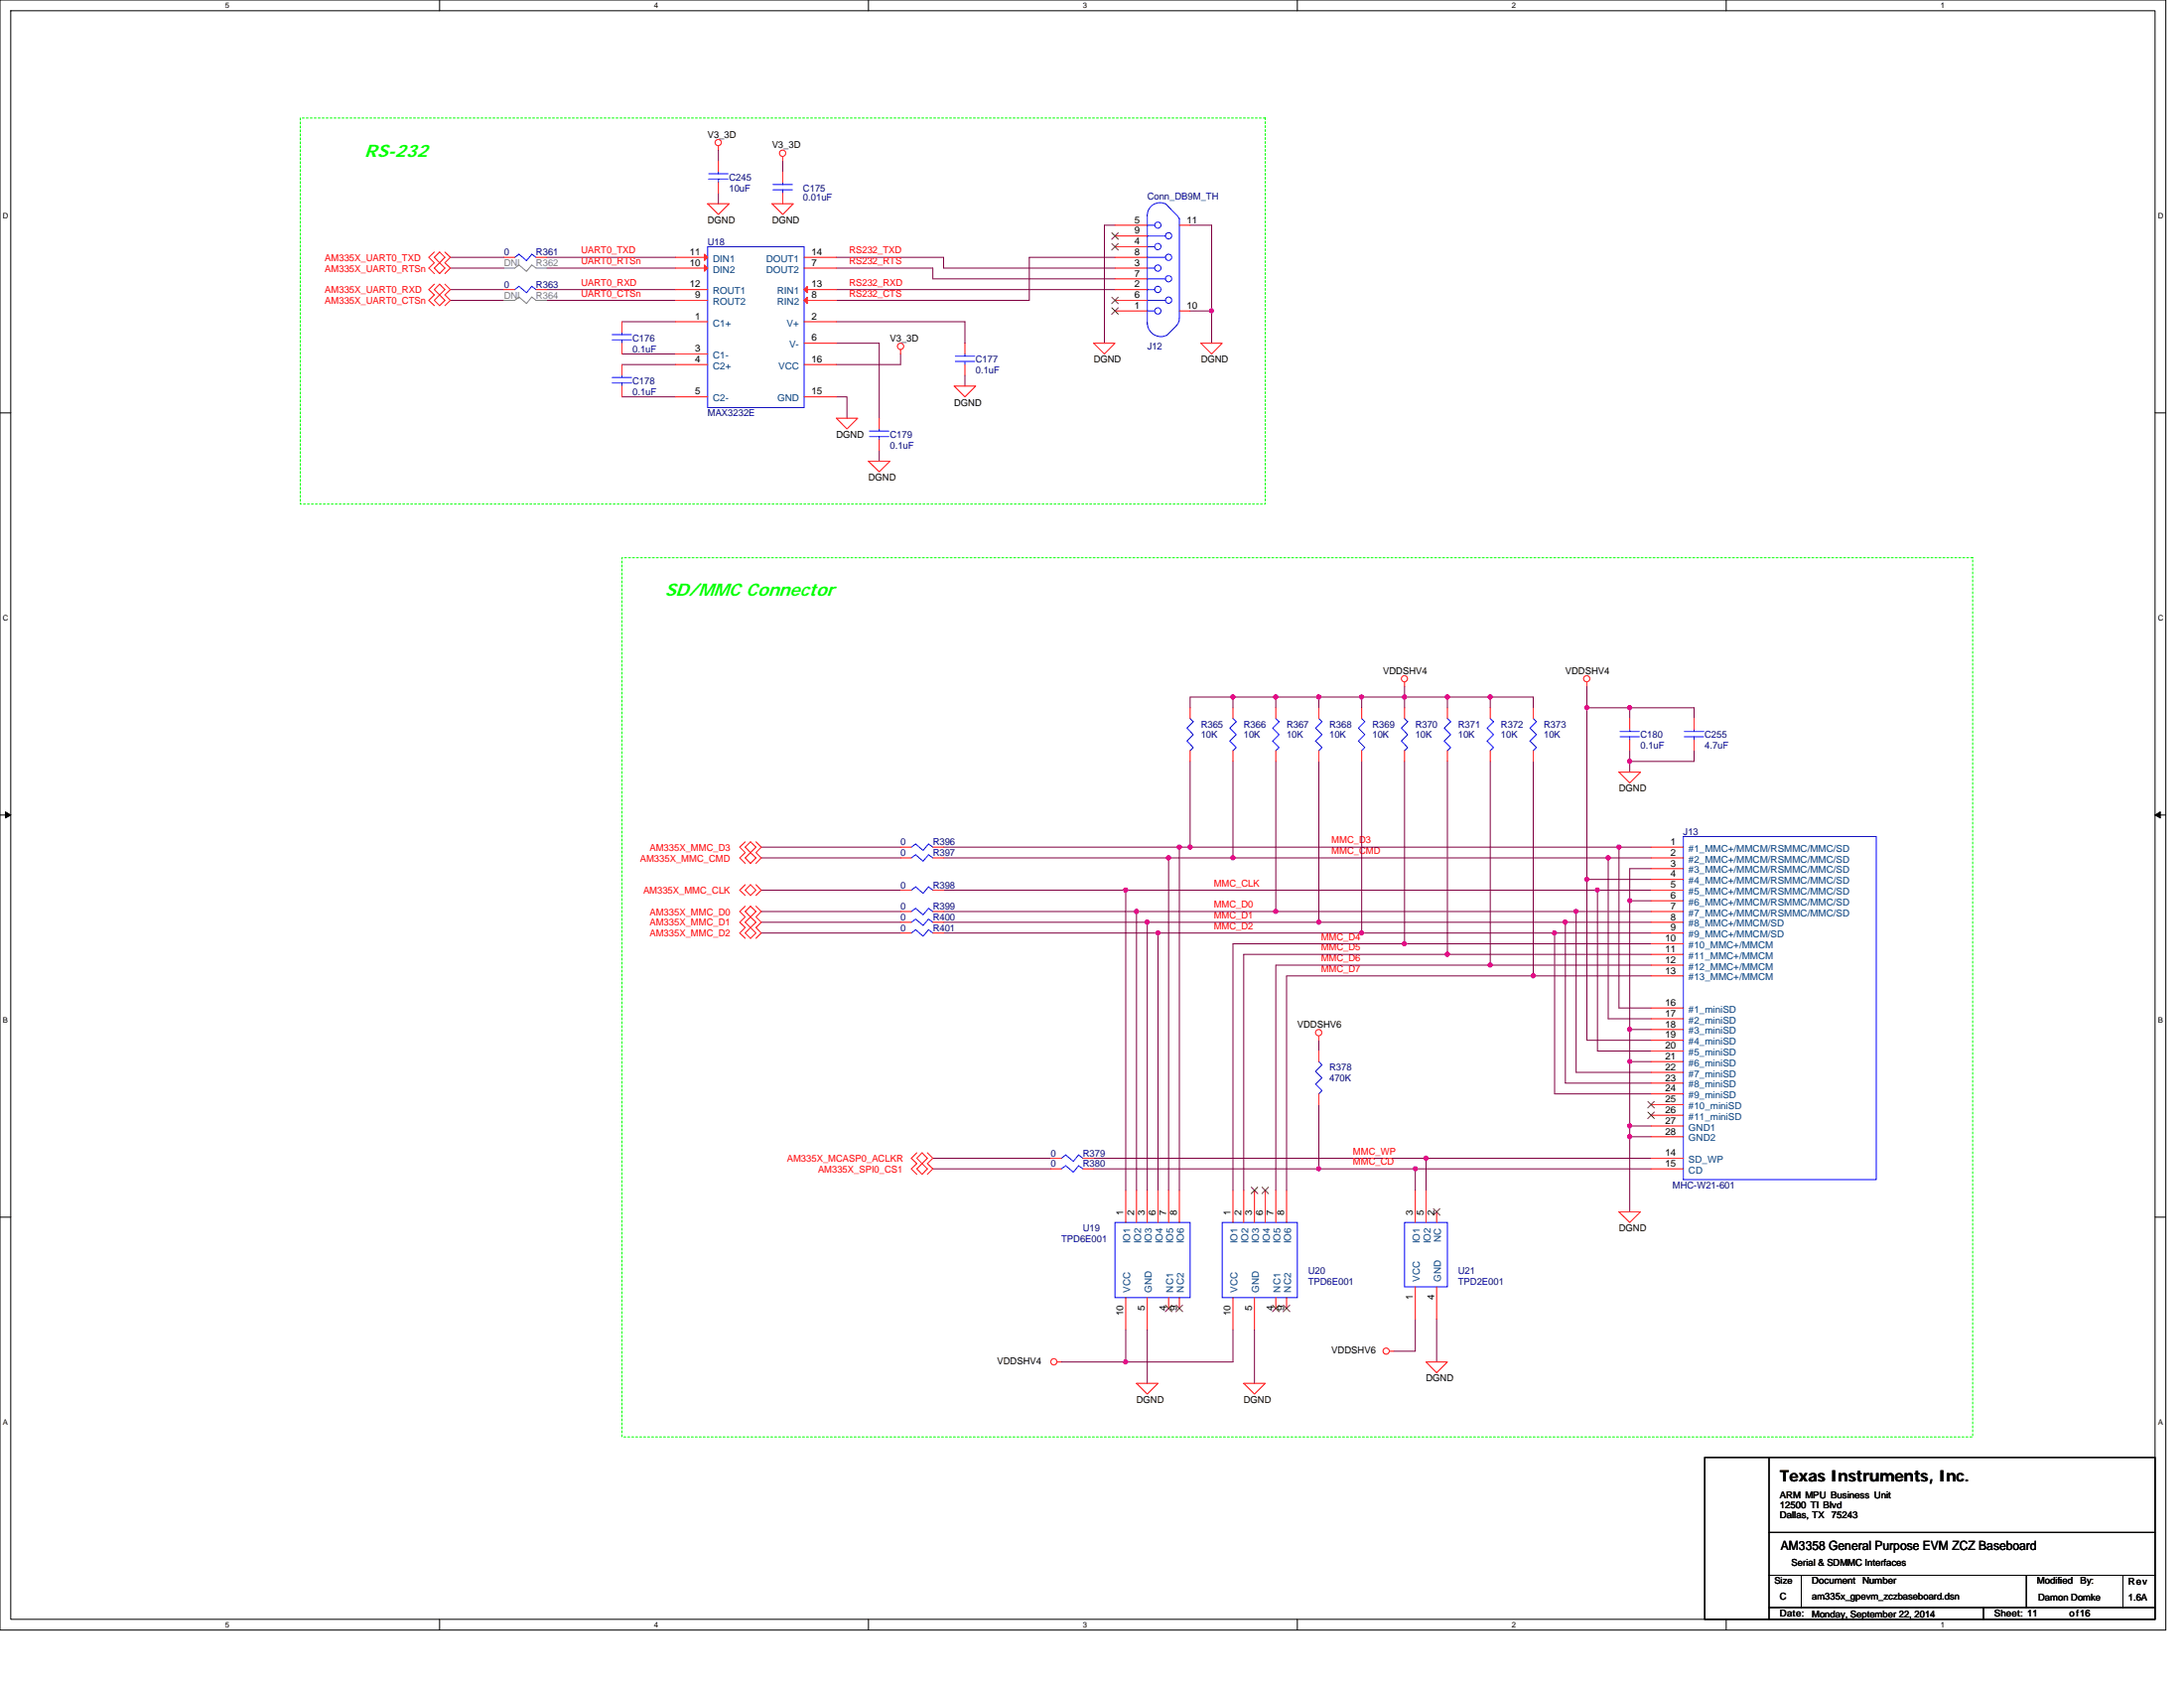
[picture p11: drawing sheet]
<svg xmlns="http://www.w3.org/2000/svg" width="279mm" height="216mm" viewBox="0 0 279 216" stroke-linecap="round" stroke-linejoin="round" font-family="sans-serif">
<path d="M0 0h277.1v208.5h-277.1zM1.4 1.4h274.3v205.7h-274.3z" fill="none" stroke="#000" stroke-width=".13"/>
<g fill="#fff">
<path d="M28.8 .1h.6v1.1h-.6z"/>
<path d="M28.8 207.3h.6v1.1h-.6z"/>
</g>
<path d="M56.2 0v1.4M56.2 207.1v1.4" fill="none" stroke="#000" stroke-width=".13"/>
<g fill="#fff">
<path d="M83.7 .1h.5v1.1h-.5z"/>
<path d="M83.7 207.3h.5v1.1h-.5z"/>
</g>
<path d="M111.1 0v1.4M111.1 207.1v1.4" fill="none" stroke="#000" stroke-width=".13"/>
<g fill="#fff">
<path d="M138.5 .1h.6v1.1h-.6z"/>
<path d="M138.5 207.3h.6v1.1h-.6z"/>
</g>
<path d="M166 0v1.4M166 207.1v1.4" fill="none" stroke="#000" stroke-width=".13"/>
<g fill="#fff">
<path d="M193.4 .1h.6v1.1h-.6z"/>
<path d="M193.4 207.3h.6v1.1h-.6z"/>
</g>
<path d="M220.8 0v1.4M220.8 207.1v1.4" fill="none" stroke="#000" stroke-width=".13"/>
<g fill="#fff">
<path d="M248.3 .1h.5v1.1h-.5z"/>
<path d="M248.3 207.3h.5v1.1h-.5z"/>
<path d="M.4 27.1h.7v1.1h-.7z"/>
<path d="M276.1 27.1h.7v1.1h-.7z"/>
<path d="M.4 78.5h.7v1.1h-.7z"/>
<path d="M276.1 78.5h.7v1.1h-.7z"/>
</g>
<path d="M0 52.8h1.4M275.7 52.8h1.4" fill="none" stroke="#000" stroke-width=".13"/>
<g fill="#fff">
<path d="M.4 130h.6v1.1h-.6z"/>
<path d="M276.1 130h.6v1.1h-.6z"/>
</g>
<path d="M0 104.2h1.4M275.7 104.2h1.4" fill="none" stroke="#000" stroke-width=".13"/>
<path d="M.7 103.8l.7 .4-.7 .4zM275.7 104.2l.7-.4v.8z" fill="#000" stroke="#000" stroke-width=".13"/>
<g fill="#fff">
<path d="M.4 181.4h.6v1.1h-.6z"/>
<path d="M276.1 181.4h.6v1.1h-.6z"/>
</g>
<path d="M0 155.7h1.4M275.7 155.7h1.4M218.1 186.4h57.6v20.7h-57.6zM226.3 186.4v20.6M226.3 196h49.4M226.3 201.5h49.4M226.3 205.6h49.4M230.4 201.5v4.1M253.7 205.6v1.4M259.2 201.5v4.1M271.6 201.5v4.1" fill="none" stroke="#000" stroke-width=".13"/>
<path d="M38.4 15.1h123.5v49.4h-123.5zM79.6 71.3h172.8v112.5h-172.8z" fill="none" stroke="#0f0" stroke-width=".13" stroke-dasharray=".3 .3"/>
<g fill="none" stroke="#800040" stroke-width=".13">
<path d="M91.9 19.2v1.4M57.6 32.9h6.9M57.6 37h6.9M57.6 34.3h6.9M57.6 38.4h6.9M70 37h16.4M70 32.9h16.4M70 38.4h16.4M70 34.3h16.4M91.9 24.7v1.4M100.1 20.6v1.3M107 32.9h13.7v1.4h21.9"/>
<path d="M107 37h35.6M107 34.3h12.3v1.4h23.3M142.6 32.9h-10.9v5.5h-24.7M142.6 28.8h-1.3v15.1M152.3 28.8h2.7v11M152.3 39.8h2.7M155 39.8v4.1M79.6 45.3h6.8M79.6 46.6h6.8M79.6 50.8h6.8M79.6 41.1h6.8M107 41.1h16.4v2.8"/>
<path d="M107 43.9h5.5v9.6M107 50.8h1.4v2.7M112.5 57.6v1.4M115.2 45.3v1.3h-8.2M123.4 48v1.4M152.3 97.4v11M157.7 89.2v1.3M157.7 89.2h-5.4v1.3M157.7 97.4v12.3M157.7 89.2h5.5M163.2 89.2v1.3M163.2 97.4v19.2"/>
<path d="M163.2 89.2h5.5M168.7 89.2v1.3M168.7 97.4v20.6M168.7 89.2h5.5v1.3M174.2 97.4v21.9M174.2 89.2h5.5M179.7 89.2h5.5M179.7 89.2v1.3M179.7 87.8v1.4M179.7 97.4v23.3M185.2 89.2h5.4M185.2 89.2v1.3"/>
<path d="M185.2 97.4v24.7M190.6 89.2h5.6v1.3M190.6 89.2v1.3M190.6 97.4v26M196.2 97.4v27.4M203 87.8v2.7M203 90.5h5.5M203 90.5v22M208.5 97.4v1.4M208.5 90.5v1.4M208.5 96v1.4M208.5 90.5h8.2v1.4"/>
<path d="M216.7 96v1.4h-8.2M97.4 113.9h17.8M97.4 108.4h17.8M97.4 109.7h17.8M97.4 116.6h17.8M97.4 118h17.8M97.4 119.3h17.8M120.7 113.9h23.3M120.7 108.4h30.2M120.7 109.7h28.8M120.7 119.3h27.4M120.7 118h26.1"/>
<path d="M120.7 116.6h24.7M144 113.9h60.4v20.5h6.8M144 113.9v38.4M145.4 116.6v35.7M145.4 116.6h17.8M146.8 118v34.3M146.8 118h21.9M148.1 119.3v33M148.1 119.3h26.1M149.5 109.7v42.6M149.5 109.7h8.2M150.9 108.4v43.9"/>
<path d="M150.9 108.4h1.4M152.3 108.4h54.8v20.5h4.1M157.7 109.7h48v20.6h5.5M163.2 116.6h38.4v20.6h9.6M168.7 118h31.6v20.5h10.9M174.2 119.3h24.7v20.6h12.3M198.9 119.3h12.3M200.3 118h10.9M201.6 116.6h9.6M203 112.5h8.2M203 112.5v20.6h8.2M204.4 113.9h6.8"/>
<path d="M205.7 109.7h5.5M207.1 108.4h4.1M208.5 115.2h2.7M208.5 115.2v16.5M211.2 111.1h-2.7v4.1M168.7 133.1v1.3M179.7 120.7h31.5M179.7 120.7h-22v31.6M185.2 122.1h26M185.2 122.1h-26.1v30.2M190.6 123.4h-27.4v28.9M190.6 123.4h20.6"/>
<path d="M196.2 124.8h15M196.2 124.8h-31.6v27.5M208.5 131.7h2.7M208.5 135.8h2.7M208.5 135.8v8.2M208.5 131.7v4.1M119.3 148.1h15.1M119.3 149.5h15.1M139.9 149.5h28.8M139.9 148.1h42.5M168.7 149.5h12.4M168.7 141.3v8.2"/>
<path d="M181.1 149.5h30.1M181.1 149.5v2.8M182.4 148.1h28.8M182.4 148.1v4.2M208.5 144h2.7M208.5 145.4h2.7M208.5 145.4v9.6M208.5 144v1.4M135.8 174.2h8.2M144 170.1v4.1M146.8 170.1v6.8M157.7 170.1v4.1h-13.7"/>
<path d="M160.5 170.1v6.8M181.1 168.7v4.1h-2.8M183.8 168.7v5.5"/>
</g>
<g fill="#f0f" stroke="#f0f" stroke-width=".13">
<circle cx="208.5" cy="90.5" r=".27"/>
<circle cx="208.5" cy="144" r=".27"/>
<circle cx="208.5" cy="97.4" r=".27"/>
<circle cx="208.5" cy="145.4" r=".27"/>
<circle cx="181" cy="149.5" r=".27"/>
<circle cx="203" cy="112.5" r=".27"/>
<circle cx="203" cy="90.5" r=".27"/>
<circle cx="144" cy="174.2" r=".27"/>
<circle cx="182.4" cy="148.1" r=".27"/>
<circle cx="208.5" cy="115.2" r=".27"/>
<circle cx="168.7" cy="149.5" r=".27"/>
<circle cx="208.5" cy="131.7" r=".27"/>
<circle cx="208.5" cy="135.8" r=".27"/>
<circle cx="204.4" cy="113.8" r=".27"/>
<circle cx="205.7" cy="109.7" r=".27"/>
<circle cx="207.1" cy="108.3" r=".27"/>
<circle cx="201.6" cy="116.6" r=".27"/>
<circle cx="200.2" cy="117.9" r=".27"/>
<circle cx="198.9" cy="119.3" r=".27"/>
<circle cx="185.2" cy="89.1" r=".27"/>
<circle cx="190.6" cy="89.1" r=".27"/>
<circle cx="168.7" cy="89.1" r=".27"/>
<circle cx="163.2" cy="89.1" r=".27"/>
<circle cx="179.7" cy="89.1" r=".27"/>
<circle cx="174.2" cy="89.1" r=".27"/>
<circle cx="196.1" cy="124.8" r=".27"/>
<circle cx="190.6" cy="123.4" r=".27"/>
<circle cx="185.2" cy="122.1" r=".27"/>
<circle cx="179.7" cy="120.7" r=".27"/>
<circle cx="174.2" cy="119.3" r=".27"/>
<circle cx="168.7" cy="117.9" r=".27"/>
<circle cx="163.2" cy="116.6" r=".27"/>
<circle cx="152.2" cy="108.3" r=".27"/>
<circle cx="157.7" cy="109.7" r=".27"/>
<circle cx="155" cy="39.8" r=".27"/>
<circle cx="157.7" cy="89.1" r=".27"/>
<circle cx="148.1" cy="119.3" r=".27"/>
<circle cx="146.8" cy="117.9" r=".27"/>
<circle cx="145.4" cy="116.6" r=".27"/>
<circle cx="144" cy="113.8" r=".27"/>
<circle cx="149.5" cy="109.7" r=".27"/>
<circle cx="150.9" cy="108.3" r=".27"/>
</g>
<g fill="none" stroke="#f00" stroke-width=".13">
<path d="M91.9 18.6v.6M55.6 32.9l.6-.7 .7 .7-.7 .7zM55.6 34.3l.6-.7 .7 .7-.7 .7zM55.6 32.2l-.7 .7 .7 .7-.7 .7 .7 .7M55.6 36.3l-.7 .7 .7 .7-.7 .7 .7 .7M56.2 36.3l.7 .7-.7 .7-.6-.7zM56.2 37.7l.7 .7-.7 .7-.6-.7zM56.9 32.2l.7 .7-.7 .7 .7 .7-.7 .7M56.9 36.3l.7 .7-.7 .7 .7 .7-.7 .7M64.5 37h1.3M64.5 32.9h1.3M68.6 37h1.4"/>
<path d="M68.6 32.9h1.4M86.4 32.9h4.1M86.4 34.3h4.1M86.4 37h4.1M86.4 38.4h4.1M90.5 26.1h2.8l-1.4 1.3zM91.9 20.6v1.3M91.9 23.3v1.4M98.8 26.1h2.7l-1.4 1.3zM100.1 20v.6M100.1 21.9v1.4M100.1 24.7v1.4"/>
<path d="M102.9 32.9h4.1M102.9 34.3h4.1M102.9 37h4.1M102.9 38.4h4.1M142.6 30.2h4.2M142.6 32.9h4.2M142.6 35.7h4.2M142.6 38.4h4.2M142.6 28.8h4.2M142.6 31.6h4.2M142.6 34.3h4.2M142.6 37h4.2"/>
<path d="M142.6 39.8h4.2M150.9 39.8h1.4M150.9 28.8h1.4M79.6 46.6v1.4M79.6 49.4v1.4M79.6 41.1v1.4M79.6 43.9v1.4M86.4 41.1h4.1M86.4 45.3h4.1M86.4 46.6h4.1M86.4 50.8h4.1M102.9 50.8h4.1"/>
<path d="M102.9 46.6h4.1M102.9 41.1h4.1M102.9 43.9h4.1M107 53.5h2.7l-1.3 1.4zM111.1 59h2.8l-1.4 1.3zM112.5 53.5v1.4M112.5 56.2v1.4M115.2 44.7v.6M122.1 49.4h2.7l-1.4 1.4zM123.4 43.9v1.4M123.4 46.6v1.4M139.9 43.9h2.7l-1.3 1.4z"/>
<path d="M153.6 43.9h2.8l-1.4 1.4zM152.3 90.5v1.4M152.3 96v1.4M157.7 90.5v1.4M157.7 96v1.4M163.2 90.5v1.4M163.2 96v1.4M168.7 90.5v1.4M168.7 96v1.4M174.2 90.5v1.4M174.2 96v1.4M179.7 87.2v.6"/>
<path d="M179.7 90.5v1.4M179.7 96v1.4M185.2 90.5v1.4M185.2 96v1.4M190.6 90.5v1.4M190.6 96v1.4M196.2 90.5v1.4M196.2 96v1.4M203 87.2v.6M207.1 98.8h2.8l-1.4 1.3zM208.5 91.9v1.4M208.5 94.6v1.4"/>
<path d="M216.7 91.9v1.4M216.7 94.6v1.4M95.3 113.2l-.7 .7 .7 .6M95.3 115.9l-.7 .7 .7 .7-.7 .7 .7 .6-.7 .7 .7 .7M95.3 107.7l-.7 .7 .7 .7-.7 .6 .7 .7M95.3 116.6l.7-.7 .7 .7-.7 .7zM95.3 108.4l.7-.7 .7 .7-.7 .7zM96 117.3l.7 .7-.7 .6M96 109.1l.7 .6-.7 .7-.7-.7zM96 118.6l.7 .7-.7 .7-.7-.7zM96 113.2l.7 .7-.7 .6-.7-.6zM96 117.3l-.7 .7 .7 .6"/>
<path d="M96.7 113.2l.7 .7-.7 .6M96.7 115.9l.7 .7-.7 .7 .7 .7-.7 .6 .7 .7-.7 .7M96.7 107.7l.7 .7-.7 .7 .7 .6-.7 .7M115.2 109.7h1.4M115.2 119.3h1.4M115.2 116.6h1.4M115.2 118h1.4M115.2 113.9h1.4M115.2 108.4h1.4M119.3 109.7h1.4M119.3 119.3h1.4M119.3 116.6h1.4"/>
<path d="M119.3 118h1.4M119.3 113.9h1.4M119.3 108.4h1.4M211.2 108.4h4.1M211.2 109.7h4.1M211.2 111.1h4.1M211.2 112.5h4.1M211.2 113.9h4.1M211.2 115.2h4.1M211.2 116.6h4.1M211.2 118h4.1M211.2 119.3h4.1"/>
<path d="M168.7 132.5v.6M168.7 134.4v1.4M168.7 139.9v1.4M211.2 120.7h4.1M211.2 122.1h4.1M211.2 123.4h4.1M211.2 124.8h4.1M211.2 128.9h4.1M211.2 130.3h4.1M211.2 131.7h4.1M211.2 133.1h4.1M211.2 134.4h4.1"/>
<path d="M211.2 135.8h4.1M211.2 137.2h4.1M211.2 138.5h4.1M211.2 139.9h4.1M117.3 147.4l-.7 .7 .7 .7-.7 .7 .7 .7M118 148.8l.6 .7-.6 .7-.7-.7zM118 147.4l.6 .7-.6 .7-.7-.7zM118.6 147.4l.7 .7-.7 .7 .7 .7-.7 .7M134.4 148.1h1.4M134.4 149.5h1.4M138.5 148.1h1.4M138.5 149.5h1.4"/>
<path d="M144 152.3v4.1M145.4 152.3v4.1M146.8 152.3v4.1M148.1 152.3v4.1M149.5 152.3v4.1M150.9 152.3v4.1M157.7 152.3v4.1M159.1 152.3v4.1M160.5 152.3v4.1M161.9 152.3v4.1M163.2 152.3v4.1M164.6 152.3v4.1"/>
<path d="M181.1 152.3v4.1M182.4 152.3v4.1M183.8 155v1.4M207.1 155h2.8l-1.4 1.4zM211.2 141.3h4.1M211.2 142.6h4.1M211.2 144h4.1M211.2 145.4h4.1M211.2 148.1h4.1M211.2 149.5h4.1M135.2 174.2h.6M144 166v4.1"/>
<path d="M145.4 176.9h2.7l-1.3 1.4zM146.8 166v4.1M149.5 166v1.3M150.9 166v1.3M157.7 166v4.1M159.1 176.9h2.8l-1.4 1.4zM160.5 166v4.1M163.2 166v1.3M164.6 166v1.3M177.8 172.8h.5M181.1 164.6v4.1M182.4 174.2h2.8l-1.4 1.4z"/>
<path d="M183.8 164.6v4.1"/>
<circle cx="91.9" cy="18.2" r=".4"/>
<circle cx="100.1" cy="19.6" r=".4"/>
<circle cx="115.2" cy="44.3" r=".4"/>
<circle cx="179.7" cy="86.8" r=".39"/>
<circle cx="203" cy="86.8" r=".4"/>
<circle cx="168.7" cy="132.1" r=".4"/>
<circle cx="134.8" cy="174.2" r=".4"/>
<circle cx="177.3" cy="172.8" r=".4"/>
</g>
<path d="M64.5 38.4h1.3l.6-.4 1 .8 .6-.8 .6 .4h1.4M64.5 34.3h1.3l.6-.4 1 .8 .6-.8 .6 .4h1.4" fill="none" stroke="#808080" stroke-width=".13"/>
<g fill="none" stroke="#00f" stroke-width=".13">
<path d="M65.8 37l.6-.4 1 .8 .6-.8 .6 .4M65.8 32.9l.6-.4 1 .8 .6-.8 .6 .4M90.5 31.6h12.4v20.5h-12.4zM90.7 22.9h2.4M90.7 22.2h2.4M91.9 21.9v.3M91.9 22.9v.4M98.9 24.3h2.5M98.9 23.6h2.5M100.1 23.3v.3M100.1 24.3v.4M146.8 27.6v13.8"/>
<path d="M146.8 39.8h.9M146.8 38.4h2.3M146.8 37h.9M146.8 35.7h2.3M146.8 34.3h.9M146.8 31.6h.9M146.8 32.9h2.3M146.8 30.2h2.3M146.8 28.8h.9M149.1 26.1a1.64 1.64 0 0 0-2.3 1.5M149.1 26.1l1.5 1.5 .3 .4v12.7M78.3 49h2.5"/>
<path d="M78.3 48.3h2.5M78.3 43.5h2.5M78.3 42.8h2.5M79.6 48v.3M79.6 49v.4M79.6 42.5v.3M79.6 43.5v.4M111.2 55.8h2.5M111.2 55.1h2.5M112.5 54.9v.2M112.5 55.8v.4M122.2 46.2h2.5"/>
<path d="M122.2 45.6h2.5M123.4 45.3v.3M123.4 46.2v.4M146.8 41.3a1.75 1.75 0 0 0 2.4 1.6M150.6 41.6l-1.4 1.3M150.8 40.7v.1a.91 .91 0 0 1-.3 .8M152.3 91.9l.4 .4-.9 .8 .9 .9-.9 .8 .9 .8-.4 .4M157.7 91.9l.5 .4-.9 .8 .9 .9-.9 .8 .9 .8-.5 .4M163.2 91.9l.4 .4-.8 .8 .8 .9-.8 .8 .8 .8-.4 .4M168.7 91.9l.4 .4-.8 .8 .8 .9-.8 .8 .8 .8-.4 .4M174.2 91.9l.4 .4-.8 .8 .8 .9-.8 .8 .8 .8-.4 .4M179.7 91.9l.4 .4-.8 .8 .8 .9-.8 .8 .8 .8-.4 .4"/>
<path d="M185.2 91.9l.4 .4-.8 .8 .8 .9-.8 .8 .8 .8-.4 .4M190.6 91.9l.5 .4-.9 .8 .9 .9-.9 .8 .9 .8-.5 .4M196.2 91.9l.4 .4-.9 .8 .9 .9-.9 .8 .9 .8-.4 .4M207.2 94.2h2.5M207.2 93.6h2.5M208.5 93.3v.3M208.5 94.2v.4M215.5 94.2h2.5M215.5 93.6h2.5M216.7 93.3v.3M216.7 94.2v.4M119.3 109.7l-.5-.4-.7 .9-1-.9-.5 .4"/>
<path d="M119.3 119.3l-.5-.4-.7 .8-1-.8-.5 .4M119.3 116.6l-.5-.4-.7 .8-1-.8-.5 .4M119.3 118l-.5-.4-.7 .8-1-.8-.5 .4M119.3 113.9l-.5-.5-.7 .9-1-.9-.5 .5M119.3 108.4l-.5-.5-.7 .9-1-.9-.5 .5M215.3 107h24.7v43.9h-24.7zM168.7 135.8l.4 .4-.8 .8 .8 .9-.8 .8 .8 .8-.4 .4M138.5 148.1l-.5-.4-.7 .8-1-.8-.5 .4M138.5 149.5l-.5-.4-.7 .8-1-.8-.5 .4M142.6 156.4h9.7v9.6h-9.7zM156.4 156.4h9.6v9.6h-9.6zM179.7 156.4h5.5v8.2h-5.5z"/>
<circle cx="148.1" cy="34.3" r=".4"/>
<circle cx="148.1" cy="39.8" r=".4"/>
<circle cx="148.1" cy="37" r=".4"/>
<circle cx="148.1" cy="31.5" r=".4"/>
<circle cx="148.1" cy="28.8" r=".4"/>
<circle cx="149.5" cy="38.4" r=".4"/>
<circle cx="149.5" cy="32.9" r=".4"/>
<circle cx="149.5" cy="30.2" r=".4"/>
<circle cx="149.5" cy="35.7" r=".4"/>
</g>
<g fill="none" stroke="#804000" stroke-width=".13">
<path d="M142.2 29.8l.9 .8M142.2 38l.9 .8M142.2 31.2l.9 .8M142.2 39.4l.9 .8M143 29.8l-.8 .8M143 38l-.8 .8M143 31.2l-.8 .8M143 39.4l-.8 .8M160.1 151.8l.8 .9M160.9 151.8l-.8 .9M161.5 151.8l.8 .9M162.3 151.8l-.9 .9"/>
<path d="M183.4 154.6l.8 .8M184.2 154.6l-.8 .8M210.8 140.9l.8 .8M210.8 142.2l.8 .9M211.6 140.9l-.8 .8M211.6 142.2l-.8 .9M149.1 166.9l.8 .9M149.9 166.9l-.8 .9M150.5 166.9l.8 .9M151.3 166.9l-.8 .9M162.8 166.9l.8 .9M163.6 166.9l-.8 .9"/>
<path d="M164.2 166.9l.8 .9M165 166.9l-.8 .9"/>
</g>
<g fill="#f00" stroke="#f00" stroke-width=".13">
<path d="M90.1 32.5l.4 .4-.4 .4z"/>
<path d="M90.1 33.9l.4 .4-.4 .4z"/>
<path d="M102.9 37l.4-.4v.8z"/>
<path d="M102.9 38.4l.4-.4v.8z"/>
</g>
<g font-size="2.3" fill="#0f0">
<text x="46.6" y="20">RS-232</text>
<text x="85" y="76.2">SD/MMC Connector</text>
</g>
<text font-size="2" x="227.7" y="189.5">Texas Instruments, Inc.</text>
<text font-size="1.6" x="227.8" y="198.2">AM3358 General Purpose EVM ZCZ Baseboard</text>
<g font-size="1.2">
<text x="90.5" y="17.6">V3_3D</text>
<text x="98.8" y="19">V3_3D</text>
<text x="90.5" y="28.6">DGND</text>
<text x="98.8" y="28.6">DGND</text>
<text x="145.1" y="29.9">9</text>
<text x="145.1" y="28.5">5</text>
<text x="151.8" y="28.5">11</text>
<text x="88.2" y="32.6">11</text>
<text x="88.2" y="34">10</text>
<text x="103.8" y="32.6">14</text>
<text x="103.8" y="34">7</text>
<text x="145.1" y="32.6">8</text>
<text x="145.1" y="35.4">7</text>
<text x="145.1" y="31.3">4</text>
<text x="145.1" y="34">3</text>
<text x="88.2" y="36.7">12</text>
<text x="88.9" y="38.1">9</text>
<text x="88.9" y="40.9">1</text>
<text x="103.8" y="40.9">2</text>
<text x="103.8" y="36.7">13</text>
<text x="103.8" y="38.1">8</text>
<text x="145.1" y="38.1">6</text>
<text x="145.1" y="36.7">2</text>
<text x="145.1" y="39.5">1</text>
<text x="151.8" y="39.5">10</text>
<text x="88.9" y="45">3</text>
<text x="88.9" y="46.3">4</text>
<text x="103.8" y="43.6">6</text>
<text x="103.8" y="46.3">16</text>
<text x="113.9" y="43.6">V3_3D</text>
<text x="139.9" y="46.4">DGND</text>
<text x="153.6" y="46.4">DGND</text>
<text x="88.9" y="50.5">5</text>
<text x="103.8" y="50.5">15</text>
<text x="122.1" y="51.9">DGND</text>
<text x="107" y="56">DGND</text>
<text x="111.1" y="61.5">DGND</text>
<text x="176.9" y="86.2">VDDSHV4</text>
<text x="200.3" y="86.2">VDDSHV4</text>
<text x="207.1" y="101.3">DGND</text>
<text x="213.7" y="108.1">1</text>
<text x="213.7" y="109.4">2</text>
<text x="213.7" y="110.8">3</text>
<text x="213.7" y="112.2">4</text>
<text x="213.7" y="113.6">5</text>
<text x="213.7" y="114.9">6</text>
<text x="213.7" y="116.3">7</text>
<text x="213.7" y="117.7">8</text>
<text x="213.7" y="119">9</text>
<text x="213" y="120.4">10</text>
<text x="213" y="121.8">11</text>
<text x="213" y="123.1">12</text>
<text x="213" y="124.5">13</text>
<text x="166" y="131.4">VDDSHV6</text>
<text x="213" y="128.6">16</text>
<text x="213" y="130">17</text>
<text x="213" y="131.4">18</text>
<text x="213" y="132.8">19</text>
<text x="213" y="134.1">20</text>
<text x="213" y="135.5">21</text>
<text x="213" y="136.9">22</text>
<text x="213" y="138.2">23</text>
<text x="213" y="139.6">24</text>
<text x="213" y="141">25</text>
<text x="213" y="142.3">26</text>
<text x="213" y="143.7">27</text>
<text x="213" y="145.1">28</text>
<text x="213" y="147.8">14</text>
<text x="213" y="149.2">15</text>
<text x="143.7" y="155.4" transform="rotate(-90 143.7 155.4)">1</text>
<text x="145.1" y="155.4" transform="rotate(-90 145.1 155.4)">2</text>
<text x="146.5" y="155.4" transform="rotate(-90 146.5 155.4)">3</text>
<text x="147.8" y="155.4" transform="rotate(-90 147.8 155.4)">6</text>
<text x="149.2" y="155.4" transform="rotate(-90 149.2 155.4)">7</text>
<text x="150.6" y="155.4" transform="rotate(-90 150.6 155.4)">8</text>
<text x="157.4" y="155.4" transform="rotate(-90 157.4 155.4)">1</text>
<text x="158.8" y="155.4" transform="rotate(-90 158.8 155.4)">2</text>
<text x="160.2" y="155.4" transform="rotate(-90 160.2 155.4)">3</text>
<text x="161.6" y="155.4" transform="rotate(-90 161.6 155.4)">6</text>
<text x="162.9" y="155.4" transform="rotate(-90 162.9 155.4)">7</text>
<text x="164.3" y="155.4" transform="rotate(-90 164.3 155.4)">8</text>
<text x="180.8" y="155.4" transform="rotate(-90 180.8 155.4)">3</text>
<text x="182.1" y="155.4" transform="rotate(-90 182.1 155.4)">5</text>
<text x="183.5" y="155.4" transform="rotate(-90 183.5 155.4)">2</text>
<text x="207.1" y="157.5">DGND</text>
<text x="146.5" y="167.6" transform="rotate(-90 146.5 167.6)">5</text>
<text x="149.2" y="167.6" transform="rotate(-90 149.2 167.6)">4</text>
<text x="150.6" y="167.6" transform="rotate(-90 150.6 167.6)">9</text>
<text x="160.2" y="167.6" transform="rotate(-90 160.2 167.6)">5</text>
<text x="162.9" y="167.6" transform="rotate(-90 162.9 167.6)">4</text>
<text x="164.3" y="167.6" transform="rotate(-90 164.3 167.6)">9</text>
<text x="180.8" y="166.2" transform="rotate(-90 180.8 166.2)">1</text>
<text x="183.5" y="166.2" transform="rotate(-90 183.5 166.2)">4</text>
<text x="143.7" y="168.3" transform="rotate(-90 143.7 168.3)">10</text>
<text x="157.4" y="168.3" transform="rotate(-90 157.4 168.3)">10</text>
<text x="170.3" y="173.1">VDDSHV6</text>
<text x="127.6" y="174.5">VDDSHV4</text>
<text x="145.4" y="179.4">DGND</text>
<text x="159.1" y="179.4">DGND</text>
<text x="182.4" y="176.7">DGND</text>
<text x="227.7" y="191.6">ARM MPU Business Unit</text>
<text x="227.7" y="192.9">12500 TI Blvd</text>
<text x="227.7" y="194.2">Dallas, TX</text>
<text x="234.3" y="194.2">75243</text>
<text x="227" y="202.6">Size</text>
<text x="229.2" y="200.3">Serial &amp; SDMMC Interfaces</text>
<text x="231.8" y="202.6">Document</text>
<text x="238.3" y="202.6">Number</text>
<text x="260.6" y="202.6">Modified</text>
<text x="266.1" y="202.6">By:</text>
<text x="272.3" y="202.8">Rev</text>
<text x="227.7" y="206.7">Date:</text>
<text x="227.7" y="204.5">C</text>
<text x="231.8" y="206.9">Monday, September 22, 2014</text>
<text x="231.8" y="204.5">am335x_gpevm_zczbaseboard.dsn</text>
<text x="255.1" y="206.7">Sheet: 11</text>
<text x="260.8" y="204.7">Damon Domke</text>
<text x="264.7" y="206.7">of16</text>
<text x="272.3" y="204.7">1.6A</text>
</g>
<g font-size="1.2" fill="#000080">
<text x="93.3" y="23.1">C245</text>
<text x="93.3" y="24.4">10uF</text>
<text x="102.7" y="24.4">C175</text>
<text x="102.7" y="25.7">0.01uF</text>
<text x="146.8" y="25.5">Conn_DB9M_TH</text>
<text x="64.5" y="32.7">0</text>
<text x="68.6" y="32.7">R361</text>
<text x="90.5" y="31.3">U18</text>
<text x="64.5" y="36.8">0</text>
<text x="68.6" y="36.8">R363</text>
<text x="80.9" y="43.6">C176</text>
<text x="80.9" y="45">0.1uF</text>
<text x="124.8" y="46.4">C177</text>
<text x="124.8" y="47.8">0.1uF</text>
<text x="146.8" y="44.7">J12</text>
<text x="80.9" y="49.1">C178</text>
<text x="80.9" y="50.5">0.1uF</text>
<text x="90.5" y="53.3">MAX3232E</text>
<text x="113.9" y="56">C179</text>
<text x="113.9" y="57.4">0.1uF</text>
<text x="153.6" y="93">R365</text>
<text x="153.6" y="94.4">10K</text>
<text x="159.1" y="93">R366</text>
<text x="159.1" y="94.4">10K</text>
<text x="164.6" y="93">R367</text>
<text x="164.6" y="94.4">10K</text>
<text x="170.1" y="93">R368</text>
<text x="170.1" y="94.4">10K</text>
<text x="175.6" y="93">R369</text>
<text x="175.6" y="94.4">10K</text>
<text x="181.1" y="93">R370</text>
<text x="181.1" y="94.4">10K</text>
<text x="186.5" y="93">R371</text>
<text x="186.5" y="94.4">10K</text>
<text x="192" y="93">R372</text>
<text x="192" y="94.4">10K</text>
<text x="197.5" y="93">R373</text>
<text x="197.5" y="94.4">10K</text>
<text x="209.9" y="94.4">C180</text>
<text x="209.9" y="95.8">0.1uF</text>
<text x="218.1" y="94.4">C255</text>
<text x="218.1" y="95.8">4.7uF</text>
<text x="215.3" y="106.7">J13</text>
<text x="115.2" y="109.5">0</text>
<text x="115.2" y="113.6">0</text>
<text x="115.2" y="108.1">0</text>
<text x="119.3" y="109.5">R397</text>
<text x="119.3" y="113.6">R398</text>
<text x="119.3" y="108.1">R396</text>
<text x="115.2" y="119.1">0</text>
<text x="115.2" y="116.3">0</text>
<text x="115.2" y="117.7">0</text>
<text x="119.3" y="119.1">R401</text>
<text x="119.3" y="116.3">R399</text>
<text x="119.3" y="117.7">R400</text>
<text x="170.1" y="136.9">R378</text>
<text x="170.1" y="138.3">470K</text>
<text x="134.4" y="147.9">0</text>
<text x="134.4" y="149.3">0</text>
<text x="138.5" y="147.9">R379</text>
<text x="138.5" y="149.3">R380</text>
<text x="214" y="152">MHC-W21-601</text>
<text x="135.8" y="158.9">TPD6E001</text>
<text x="138.5" y="157.5">U19</text>
<text x="167.3" y="163">U20</text>
<text x="167.3" y="164.3">TPD6E001</text>
<text x="186.5" y="163">U21</text>
<text x="186.5" y="164.3">TPD2E001</text>
</g>
<g font-size="1.2" fill="#f00">
<text x="41.6" y="33.4">AM335X_UART0_TXD</text>
<text x="41.6" y="34.7">AM335X_UART0_RTSn</text>
<text x="74.3" y="32.4">UART0_TXD</text>
<text x="74.3" y="33.8">UART0_RTSn</text>
<text x="108.6" y="32.4">RS232_TXD</text>
<text x="108.6" y="33.8">RS232_RTS</text>
<text x="41.6" y="37.5">AM335X_UART0_RXD</text>
<text x="41.6" y="38.8">AM335X_UART0_CTSn</text>
<text x="74.3" y="36.6">UART0_RXD</text>
<text x="74.3" y="37.9">UART0_CTSn</text>
<text x="108.6" y="36.6">RS232_RXD</text>
<text x="108.6" y="37.9">RS232_CTS</text>
<text x="170.3" y="107.9">MMC_D3</text>
<text x="81.9" y="110.2">AM335X_MMC_CMD</text>
<text x="83.1" y="108.8">AM335X_MMC_D3</text>
<text x="155.3" y="113.4">MMC_CLK</text>
<text x="170.3" y="109.2">MMC_CMD</text>
<text x="82.3" y="114.3">AM335X_MMC_CLK</text>
<text x="83.1" y="118.4">AM335X_MMC_D1</text>
<text x="83.1" y="117">AM335X_MMC_D0</text>
<text x="83.1" y="119.8">AM335X_MMC_D2</text>
<text x="155.3" y="118.9">MMC_D2</text>
<text x="155.3" y="117.5">MMC_D1</text>
<text x="155.3" y="116.1">MMC_D0</text>
<text x="169" y="124.3">MMC_D7</text>
<text x="169" y="123">MMC_D6</text>
<text x="169" y="121.6">MMC_D5</text>
<text x="169" y="120.2">MMC_D4</text>
<text x="100.7" y="148.6">AM335X_MCASP0_ACLKR</text>
<text x="104.6" y="149.9">AM335X_SPI0_CS1</text>
<text x="173.1" y="147.7">MMC_WP</text>
<text x="173.1" y="149">MMC_CD</text>
</g>
<g font-size="1.2" fill="#808080">
<text x="64.5" y="34">DNI</text>
<text x="68.6" y="34">R362</text>
<text x="64.5" y="38.2">DNI</text>
<text x="68.6" y="38.2">R364</text>
</g>
<g font-size="1.2" fill="#004080">
<text x="91.2" y="33.5">DIN1</text>
<text x="91.2" y="34.9">DIN2</text>
<text x="98" y="33.5">DOUT1</text>
<text x="98" y="34.9">DOUT2</text>
<text x="91.2" y="37.6">ROUT1</text>
<text x="91.2" y="39">ROUT2</text>
<text x="91.2" y="41.7">C1+</text>
<text x="99.4" y="37.6">RIN1</text>
<text x="99.4" y="39">RIN2</text>
<text x="100.6" y="41.7">V+</text>
<text x="91.2" y="45.8">C1-</text>
<text x="91.2" y="47.2">C2+</text>
<text x="99.6" y="47.2">VCC</text>
<text x="101" y="44.5">V-</text>
<text x="91.2" y="51.3">C2-</text>
<text x="99.5" y="51.3">GND</text>
<text x="216" y="108.9">#1_MMC+/MMCM/RSMMC/MMC/SD</text>
<text x="216" y="110.3">#2_MMC+/MMCM/RSMMC/MMC/SD</text>
<text x="216" y="111.7">#3_MMC+/MMCM/RSMMC/MMC/SD</text>
<text x="216" y="113.1">#4_MMC+/MMCM/RSMMC/MMC/SD</text>
<text x="216" y="114.4">#5_MMC+/MMCM/RSMMC/MMC/SD</text>
<text x="216" y="115.8">#6_MMC+/MMCM/RSMMC/MMC/SD</text>
<text x="216" y="117.2">#7_MMC+/MMCM/RSMMC/MMC/SD</text>
<text x="216" y="118.5">#8_MMC+/MMCM/SD</text>
<text x="216" y="119.9">#9_MMC+/MMCM/SD</text>
<text x="216" y="121.3">#10_MMC+/MMCM</text>
<text x="216" y="122.6">#11_MMC+/MMCM</text>
<text x="216" y="124">#12_MMC+/MMCM</text>
<text x="216" y="125.4">#13_MMC+/MMCM</text>
<text x="216" y="129.5">#1_miniSD</text>
<text x="216" y="130.9">#2_miniSD</text>
<text x="216" y="132.2">#3_miniSD</text>
<text x="216" y="133.6">#4_miniSD</text>
<text x="216" y="135">#5_miniSD</text>
<text x="216" y="136.4">#6_miniSD</text>
<text x="216" y="137.7">#7_miniSD</text>
<text x="216" y="139.1">#8_miniSD</text>
<text x="216" y="140.5">#9_miniSD</text>
<text x="216" y="141.9">#10_miniSD</text>
<text x="216" y="143.2">#11_miniSD</text>
<text x="216" y="144.6">GND1</text>
<text x="216" y="146">GND2</text>
<text x="216" y="148.7">SD_WP</text>
<text x="216" y="150.1">CD</text>
<text x="144.6" y="159" transform="rotate(-90 144.6 159)">IO1</text>
<text x="146" y="159" transform="rotate(-90 146 159)">IO2</text>
<text x="147.3" y="159" transform="rotate(-90 147.3 159)">IO3</text>
<text x="148.7" y="159" transform="rotate(-90 148.7 159)">IO4</text>
<text x="150.1" y="159" transform="rotate(-90 150.1 159)">IO5</text>
<text x="151.4" y="159" transform="rotate(-90 151.4 159)">IO6</text>
<text x="158.3" y="159" transform="rotate(-90 158.3 159)">IO1</text>
<text x="159.7" y="159" transform="rotate(-90 159.7 159)">IO2</text>
<text x="161.1" y="159" transform="rotate(-90 161.1 159)">IO3</text>
<text x="162.4" y="159" transform="rotate(-90 162.4 159)">IO4</text>
<text x="163.8" y="159" transform="rotate(-90 163.8 159)">IO5</text>
<text x="165.2" y="159" transform="rotate(-90 165.2 159)">IO6</text>
<text x="181.6" y="159" transform="rotate(-90 181.6 159)">IO1</text>
<text x="183" y="159" transform="rotate(-90 183 159)">IO2</text>
<text x="184.4" y="158.9" transform="rotate(-90 184.4 158.9)">NC</text>
<text x="144.6" y="165.3" transform="rotate(-90 144.6 165.3)">VCC</text>
<text x="147.3" y="165.3" transform="rotate(-90 147.3 165.3)">GND</text>
<text x="150.1" y="165.3" transform="rotate(-90 150.1 165.3)">NC1</text>
<text x="151.4" y="165.3" transform="rotate(-90 151.4 165.3)">NC2</text>
<text x="158.3" y="165.3" transform="rotate(-90 158.3 165.3)">VCC</text>
<text x="161.1" y="165.3" transform="rotate(-90 161.1 165.3)">GND</text>
<text x="163.8" y="165.3" transform="rotate(-90 163.8 165.3)">NC1</text>
<text x="165.2" y="165.3" transform="rotate(-90 165.2 165.3)">NC2</text>
<text x="181.6" y="163.9" transform="rotate(-90 181.6 163.9)">VCC</text>
<text x="184.4" y="163.9" transform="rotate(-90 184.4 163.9)">GND</text>
</g>
<g font-size="1">
<text x="28.8" y="1">5</text>
<text x="83.7" y="1">4</text>
<text x="138.5" y="1">3</text>
<text x="193.4" y="1">2</text>
<text x="248.3" y="1">1</text>
<text x=".4" y="28">D</text>
<text x="276.1" y="28">D</text>
<text x=".4" y="79.4">C</text>
<text x="276.1" y="79.4">C</text>
<text x=".4" y="130.9">B</text>
<text x="276.1" y="130.9">B</text>
<text x=".4" y="182.3">A</text>
<text x="276.1" y="182.3">A</text>
<text x="28.8" y="208.2">5</text>
<text x="83.7" y="208.2">4</text>
<text x="138.5" y="208.2">3</text>
<text x="193.4" y="208.2">2</text>
<text x="248.3" y="208.2">1</text>
</g>
</svg>
